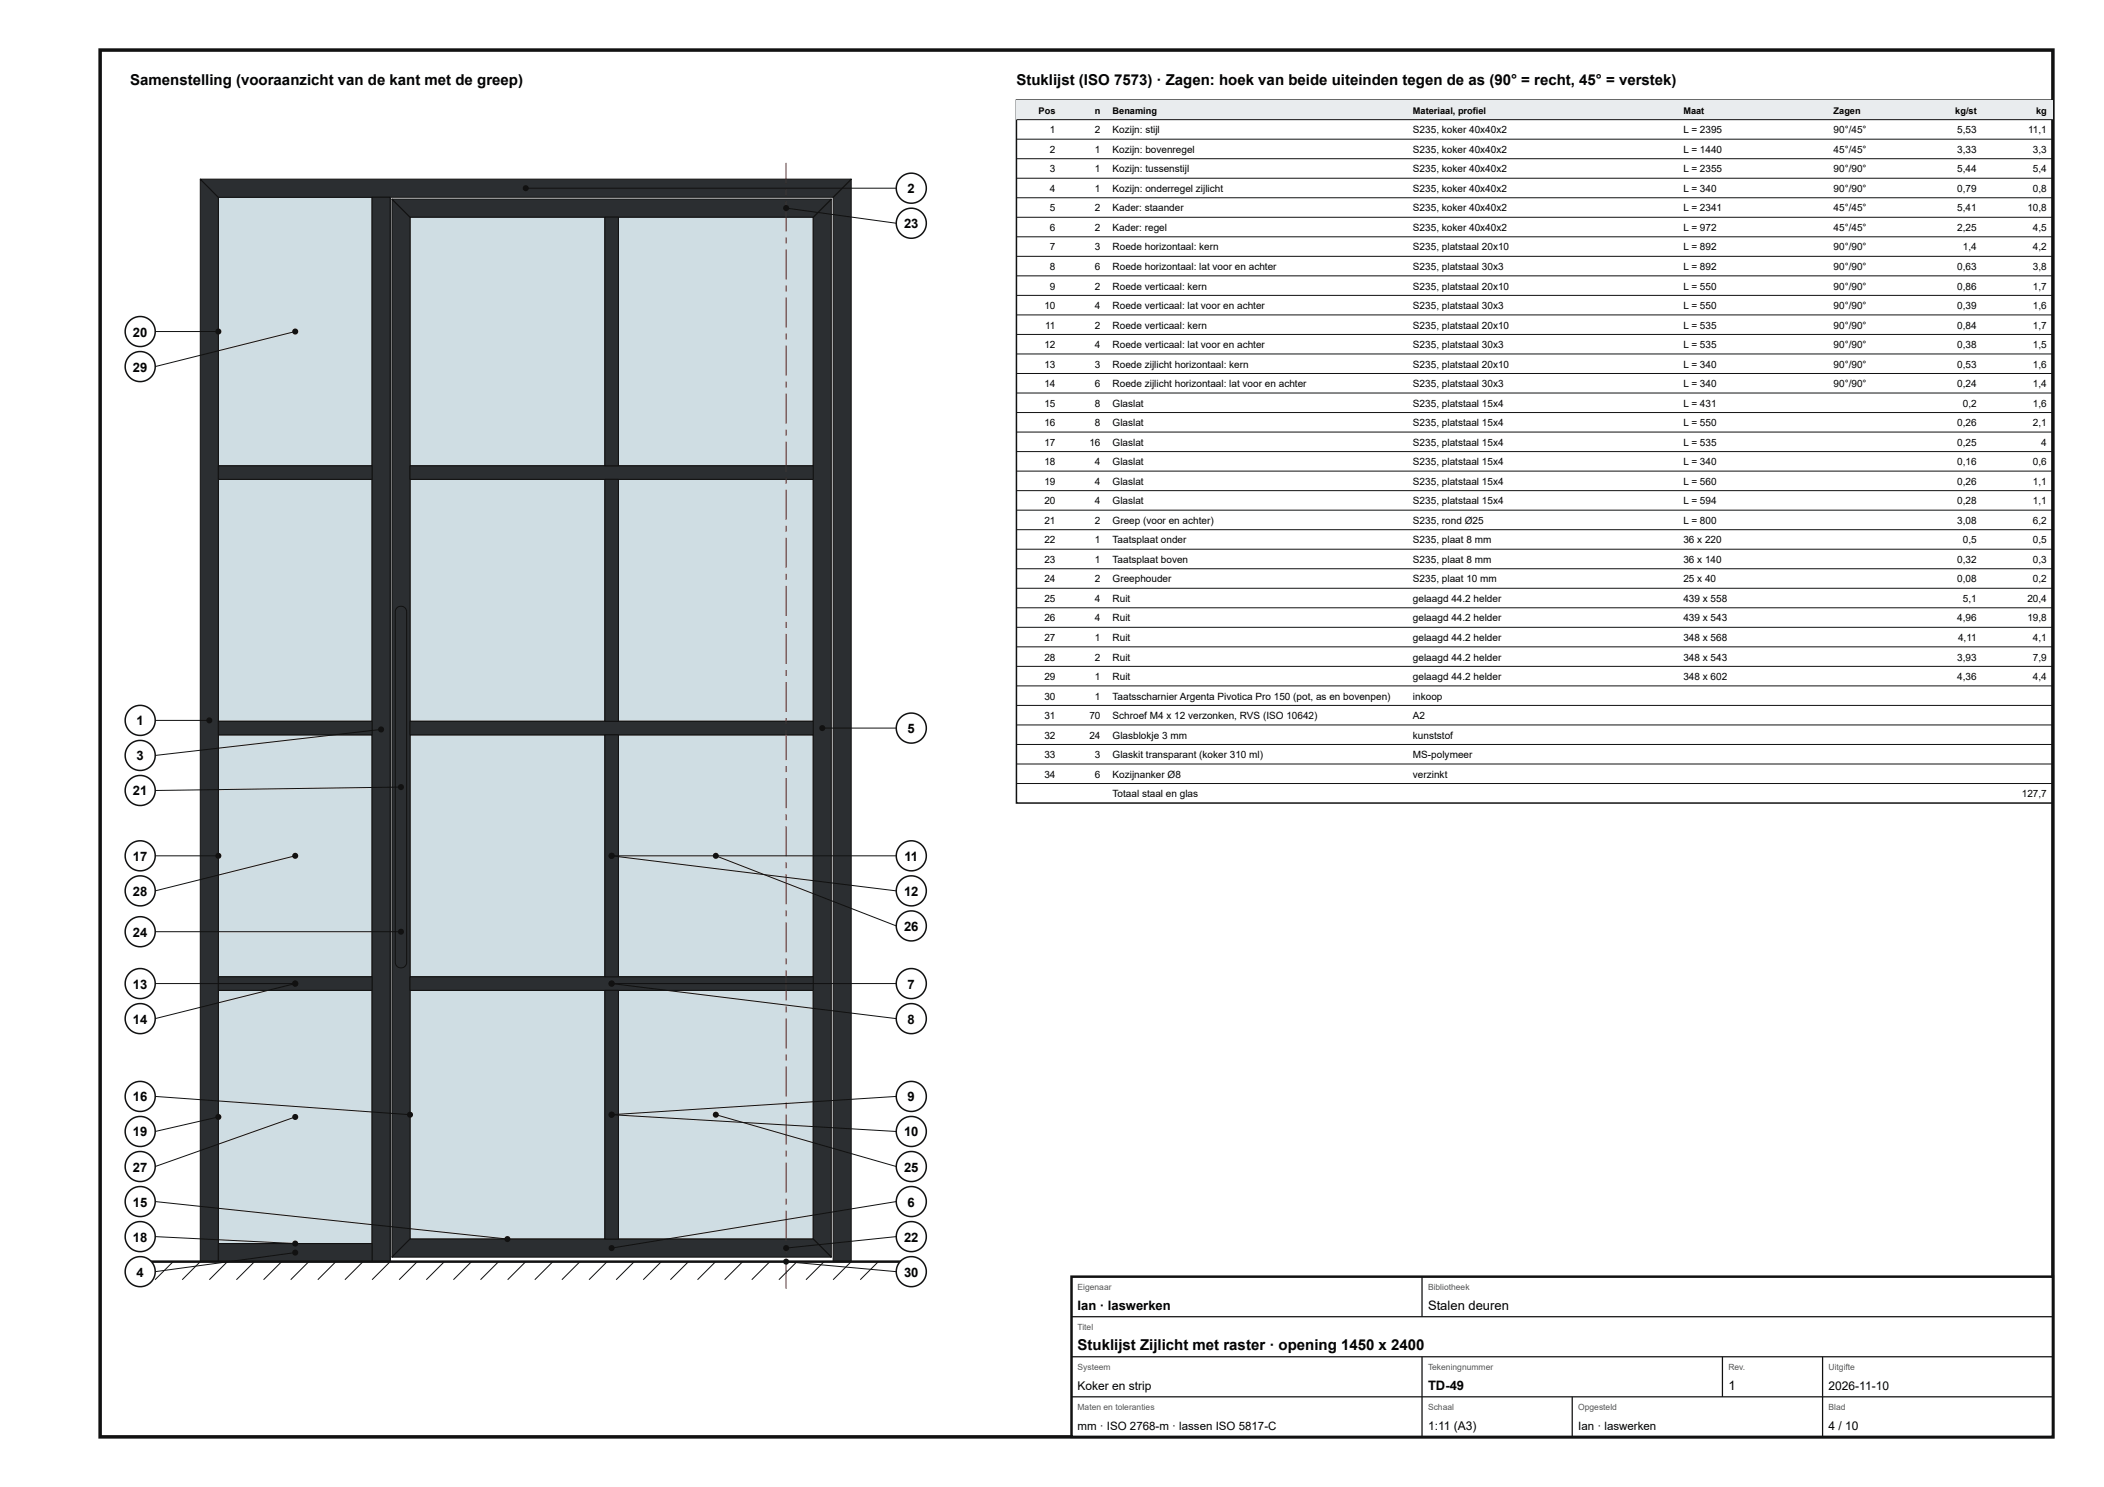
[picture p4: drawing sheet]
<svg xmlns="http://www.w3.org/2000/svg" width="420mm" height="297mm" viewBox="0 0 420 297" stroke-linecap="round" stroke-linejoin="round" font-family="sans-serif">
<path d="M20 10h390v277h-390z" fill="none" stroke="#111" stroke-width=".7" stroke-linecap="butt"/>
<path d="M81.9 197.8h38.9v49.7h-38.9z" fill="#cfdde3"/>
<path d="M81.9 197.8h38.9v49.7h-38.9z" fill="none" stroke="#111" stroke-width=".2"/>
<path d="M123.5 197.8h38.9v49.7h-38.9z" fill="#cfdde3"/>
<path d="M123.5 197.8h38.9v49.7h-38.9z" fill="none" stroke="#111" stroke-width=".2"/>
<path d="M81.9 146.8h38.9v48.3h-38.9z" fill="#cfdde3"/>
<path d="M81.9 146.8h38.9v48.3h-38.9z" fill="none" stroke="#111" stroke-width=".2"/>
<path d="M123.5 146.8h38.9v48.3h-38.9z" fill="#cfdde3"/>
<path d="M123.5 146.8h38.9v48.3h-38.9z" fill="none" stroke="#111" stroke-width=".2"/>
<path d="M81.9 95.7h38.9v48.4h-38.9z" fill="#cfdde3"/>
<path d="M81.9 95.7h38.9v48.4h-38.9z" fill="none" stroke="#111" stroke-width=".2"/>
<path d="M123.5 95.7h38.9v48.4h-38.9z" fill="#cfdde3"/>
<path d="M123.5 95.7h38.9v48.4h-38.9z" fill="none" stroke="#111" stroke-width=".2"/>
<path d="M81.9 43.4h38.9v49.6h-38.9z" fill="#cfdde3"/>
<path d="M81.9 43.4h38.9v49.6h-38.9z" fill="none" stroke="#111" stroke-width=".2"/>
<path d="M123.5 43.4h38.9v49.6h-38.9z" fill="#cfdde3"/>
<path d="M123.5 43.4h38.9v49.6h-38.9z" fill="none" stroke="#111" stroke-width=".2"/>
<path d="M43.6 197.8h30.7v50.6h-30.7z" fill="#cfdde3"/>
<path d="M43.6 197.8h30.7v50.6h-30.7z" fill="none" stroke="#111" stroke-width=".2"/>
<path d="M43.6 146.8h30.7v48.3h-30.7z" fill="#cfdde3"/>
<path d="M43.6 146.8h30.7v48.3h-30.7z" fill="none" stroke="#111" stroke-width=".2"/>
<path d="M43.6 95.7h30.7v48.4h-30.7z" fill="#cfdde3"/>
<path d="M43.6 95.7h30.7v48.4h-30.7z" fill="none" stroke="#111" stroke-width=".2"/>
<path d="M43.6 39.4h30.7v53.6h-30.7z" fill="#cfdde3"/>
<path d="M43.6 39.4h30.7v53.6h-30.7z" fill="none" stroke="#111" stroke-width=".2"/>
<path d="M40 35.8l3.6 3.6v212.6h-3.6z" fill="#2b2e31"/>
<path d="M40 35.8l3.6 3.6v212.6h-3.6z" fill="none" stroke="#111" stroke-width=".2"/>
<path d="M170 35.8v216.2h-3.6v-212.6z" fill="#2b2e31"/>
<path d="M170 35.8v216.2h-3.6v-212.6z" fill="none" stroke="#111" stroke-width=".2"/>
<path d="M40 35.8h130l-3.6 3.6h-122.8z" fill="#2b2e31"/>
<path d="M40 35.8h130l-3.6 3.6h-122.8z" fill="none" stroke="#111" stroke-width=".2"/>
<path d="M74.3 39.4h3.6v212.6h-3.6z" fill="#2b2e31"/>
<path d="M74.3 39.4h3.6v212.6h-3.6z" fill="none" stroke="#111" stroke-width=".2"/>
<path d="M43.6 248.4h30.7v3.6h-30.7z" fill="#2b2e31"/>
<path d="M43.6 248.4h30.7v3.6h-30.7z" fill="none" stroke="#111" stroke-width=".2"/>
<path d="M78.3 39.8l3.6 3.6v204.1l-3.6 3.6z" fill="#2b2e31"/>
<path d="M78.3 39.8l3.6 3.6v204.1l-3.6 3.6z" fill="none" stroke="#111" stroke-width=".2"/>
<path d="M166 39.8v211.3l-3.6-3.6v-204.1z" fill="#2b2e31"/>
<path d="M166 39.8v211.3l-3.6-3.6v-204.1z" fill="none" stroke="#111" stroke-width=".2"/>
<path d="M81.9 247.5h80.5l3.6 3.6h-87.7z" fill="#2b2e31"/>
<path d="M81.9 247.5h80.5l3.6 3.6h-87.7z" fill="none" stroke="#111" stroke-width=".2"/>
<path d="M78.3 39.8h87.7l-3.6 3.6h-80.5z" fill="#2b2e31"/>
<path d="M78.3 39.8h87.7l-3.6 3.6h-80.5z" fill="none" stroke="#111" stroke-width=".2"/>
<path d="M81.9 195.1h80.5v2.7h-80.5z" fill="#2b2e31"/>
<path d="M81.9 195.1h80.5v2.7h-80.5z" fill="none" stroke="#111" stroke-width=".2"/>
<path d="M81.9 144.1h80.5v2.7h-80.5z" fill="#2b2e31"/>
<path d="M81.9 144.1h80.5v2.7h-80.5z" fill="none" stroke="#111" stroke-width=".2"/>
<path d="M81.9 93h80.5v2.7h-80.5z" fill="#2b2e31"/>
<path d="M81.9 93h80.5v2.7h-80.5z" fill="none" stroke="#111" stroke-width=".2"/>
<path d="M120.8 197.8h2.7v49.7h-2.7z" fill="#2b2e31"/>
<path d="M120.8 197.8h2.7v49.7h-2.7z" fill="none" stroke="#111" stroke-width=".2"/>
<path d="M120.8 146.8h2.7v48.3h-2.7z" fill="#2b2e31"/>
<path d="M120.8 146.8h2.7v48.3h-2.7z" fill="none" stroke="#111" stroke-width=".2"/>
<path d="M120.8 95.7h2.7v48.4h-2.7z" fill="#2b2e31"/>
<path d="M120.8 95.7h2.7v48.4h-2.7z" fill="none" stroke="#111" stroke-width=".2"/>
<path d="M120.8 43.4h2.7v49.6h-2.7z" fill="#2b2e31"/>
<path d="M120.8 43.4h2.7v49.6h-2.7z" fill="none" stroke="#111" stroke-width=".2"/>
<path d="M43.6 195.1h30.7v2.7h-30.7z" fill="#2b2e31"/>
<path d="M43.6 195.1h30.7v2.7h-30.7z" fill="none" stroke="#111" stroke-width=".2"/>
<path d="M43.6 144.1h30.7v2.7h-30.7z" fill="#2b2e31"/>
<path d="M43.6 144.1h30.7v2.7h-30.7z" fill="none" stroke="#111" stroke-width=".2"/>
<path d="M43.6 93h30.7v2.7h-30.7z" fill="#2b2e31"/>
<path d="M43.6 93h30.7v2.7h-30.7z" fill="none" stroke="#111" stroke-width=".2"/>
<path d="M156.9 251.4h.2v6h-.2zM156.9 249h.2v1.2h-.2zM156.9 241.8h.2v6h-.2zM156.9 239.4h.2v1.2h-.2zM156.9 232.2h.2v6h-.2zM156.9 229.8h.2v1.2h-.2zM156.9 222.6h.2v6h-.2zM156.9 220.2h.2v1.2h-.2zM156.9 213h.2v6h-.2zM156.9 210.6h.2v1.2h-.2zM156.9 203.4h.2v6h-.2zM156.9 201h.2v1.2h-.2zM156.9 193.8h.2v6h-.2zM156.9 191.4h.2v1.2h-.2zM156.9 184.2h.2v6h-.2zM156.9 181.8h.2v1.2h-.2zM156.9 174.6h.2v6h-.2zM156.9 172.2h.2v1.2h-.2zM156.9 165h.2v6h-.2zM156.9 162.6h.2v1.2h-.2zM156.9 155.4h.2v6h-.2zM156.9 153h.2v1.2h-.2zM156.9 145.8h.2v6h-.2zM156.9 143.4h.2v1.2h-.2zM156.9 136.2h.2v6h-.2zM156.9 133.8h.2v1.2h-.2zM156.9 126.6h.2v6h-.2zM156.9 124.2h.2v1.2h-.2zM156.9 117h.2v6h-.2zM156.9 114.6h.2v1.2h-.2zM156.9 107.4h.2v6h-.2zM156.9 105h.2v1.2h-.2zM156.9 97.8h.2v6h-.2zM156.9 95.4h.2v1.2h-.2zM156.9 88.2h.2v6h-.2zM156.9 85.8h.2v1.2h-.2zM156.9 78.6h.2v6h-.2zM156.9 76.2h.2v1.2h-.2zM156.9 69h.2v6h-.2zM156.9 66.6h.2v1.2h-.2zM156.9 59.4h.2v6h-.2zM156.9 57h.2v1.2h-.2zM156.9 49.8h.2v6h-.2zM156.9 47.4h.2v1.2h-.2zM156.9 40.2h.2v6h-.2zM156.9 37.8h.2v1.2h-.2zM156.9 32.5h.2v4.1h-.2z" fill="#b00"/>
<path d="M79.3 121.4a1.14 1.14 0 0 1 1.2-.2 1.14 1.14 0 0 1 .7 1v70a1.13 1.13 0 0 1-1.1 1.1 1.13 1.13 0 0 1-1.2-1.1v-70z" fill="#2b2e31"/>
<g fill="none" stroke="#111" stroke-width=".2">
<path d="M79.3 121.4a1.14 1.14 0 0 1 1.2-.2 1.14 1.14 0 0 1 .7 1v70a1.13 1.13 0 0 1-1.1 1.1 1.13 1.13 0 0 1-1.2-1.1v-70zM29.2 252l-3.6 3.6M34.6 252l-3.6 3.6M40 252l-3.6 3.6M45.4 252l-3.6 3.6M50.8 252l-3.6 3.6M56.2 252l-3.6 3.6M61.7 252l-3.6 3.6M67.1 252l-3.6 3.6M72.5 252l-3.6 3.6M77.9 252l-3.6 3.6M83.3 252l-3.6 3.6"/>
<path d="M88.7 252l-3.6 3.6M94.2 252l-3.6 3.6M99.6 252l-3.6 3.6M105 252l-3.6 3.6M110.4 252l-3.6 3.6M115.8 252l-3.6 3.6M121.2 252l-3.6 3.6M126.7 252l-3.6 3.6M132.1 252l-3.6 3.6M137.5 252l-3.6 3.6M142.9 252l-3.6 3.6M148.3 252l-3.6 3.6"/>
<path d="M153.7 252l-3.6 3.6M159.2 252l-3.6 3.6M164.6 252l-3.6 3.6M170 252l-3.6 3.6M175.4 252l-3.6 3.6"/>
</g>
<path d="M29.2 252h151.6" fill="none" stroke="#111" stroke-width=".5"/>
<circle cx="43.6" cy="66.2" r=".6" fill="#111"/>
<path d="M31 66.2h12.6" fill="none" stroke="#111" stroke-width=".2"/>
<circle cx="28" cy="66.2" r="3" fill="#fff"/>
<circle cx="28" cy="66.2" r="3" fill="none" stroke="#111" stroke-width=".3"/>
<circle cx="59" cy="66.2" r=".6" fill="#111"/>
<path d="M59 66.2l-28 7" fill="none" stroke="#111" stroke-width=".2"/>
<circle cx="28" cy="73.2" r="3" fill="#fff"/>
<circle cx="28" cy="73.2" r="3" fill="none" stroke="#111" stroke-width=".3"/>
<circle cx="41.8" cy="143.9" r=".6" fill="#111"/>
<path d="M31 143.9h10.8" fill="none" stroke="#111" stroke-width=".2"/>
<circle cx="28" cy="143.9" r="3" fill="#fff"/>
<circle cx="28" cy="143.9" r="3" fill="none" stroke="#111" stroke-width=".3"/>
<circle cx="76.1" cy="145.7" r=".6" fill="#111"/>
<path d="M76.1 145.7l-45.1 5.2" fill="none" stroke="#111" stroke-width=".2"/>
<circle cx="28" cy="150.9" r="3" fill="#fff"/>
<circle cx="28" cy="150.9" r="3" fill="none" stroke="#111" stroke-width=".3"/>
<circle cx="80.1" cy="157.2" r=".6" fill="#111"/>
<path d="M80.1 157.2l-49.1 .7" fill="none" stroke="#111" stroke-width=".2"/>
<circle cx="28" cy="157.9" r="3" fill="#fff"/>
<circle cx="28" cy="157.9" r="3" fill="none" stroke="#111" stroke-width=".3"/>
<circle cx="43.6" cy="170.9" r=".6" fill="#111"/>
<path d="M31 170.9h12.6" fill="none" stroke="#111" stroke-width=".2"/>
<circle cx="28" cy="170.9" r="3" fill="#fff"/>
<circle cx="28" cy="170.9" r="3" fill="none" stroke="#111" stroke-width=".3"/>
<circle cx="59" cy="170.9" r=".6" fill="#111"/>
<path d="M59 170.9l-28 7" fill="none" stroke="#111" stroke-width=".2"/>
<circle cx="28" cy="177.9" r="3" fill="#fff"/>
<circle cx="28" cy="177.9" r="3" fill="none" stroke="#111" stroke-width=".3"/>
<circle cx="80.1" cy="186.1" r=".6" fill="#111"/>
<path d="M31 186.1h49.1" fill="none" stroke="#111" stroke-width=".2"/>
<circle cx="28" cy="186.1" r="3" fill="#fff"/>
<circle cx="28" cy="186.1" r="3" fill="none" stroke="#111" stroke-width=".3"/>
<circle cx="59" cy="196.5" r=".6" fill="#111"/>
<path d="M31 196.5h28" fill="none" stroke="#111" stroke-width=".2"/>
<circle cx="28" cy="196.5" r="3" fill="#fff"/>
<circle cx="28" cy="196.5" r="3" fill="none" stroke="#111" stroke-width=".3"/>
<circle cx="59" cy="196.5" r=".6" fill="#111"/>
<path d="M59 196.5l-28 7" fill="none" stroke="#111" stroke-width=".2"/>
<circle cx="28" cy="203.5" r="3" fill="#fff"/>
<circle cx="28" cy="203.5" r="3" fill="none" stroke="#111" stroke-width=".3"/>
<circle cx="81.9" cy="222.6" r=".6" fill="#111"/>
<path d="M31 219l50.9 3.6" fill="none" stroke="#111" stroke-width=".2"/>
<circle cx="28" cy="219" r="3" fill="#fff"/>
<circle cx="28" cy="219" r="3" fill="none" stroke="#111" stroke-width=".3"/>
<circle cx="43.6" cy="223.1" r=".6" fill="#111"/>
<path d="M43.6 223.1l-12.6 2.9" fill="none" stroke="#111" stroke-width=".2"/>
<circle cx="28" cy="226" r="3" fill="#fff"/>
<circle cx="28" cy="226" r="3" fill="none" stroke="#111" stroke-width=".3"/>
<circle cx="59" cy="223.1" r=".6" fill="#111"/>
<path d="M59 223.1l-28 9.9" fill="none" stroke="#111" stroke-width=".2"/>
<circle cx="28" cy="233" r="3" fill="#fff"/>
<circle cx="28" cy="233" r="3" fill="none" stroke="#111" stroke-width=".3"/>
<circle cx="101.3" cy="247.5" r=".6" fill="#111"/>
<path d="M31 240l70.3 7.5" fill="none" stroke="#111" stroke-width=".2"/>
<circle cx="28" cy="240" r="3" fill="#fff"/>
<circle cx="28" cy="240" r="3" fill="none" stroke="#111" stroke-width=".3"/>
<circle cx="59" cy="248.4" r=".6" fill="#111"/>
<path d="M31 247l28 1.4" fill="none" stroke="#111" stroke-width=".2"/>
<circle cx="28" cy="247" r="3" fill="#fff"/>
<circle cx="28" cy="247" r="3" fill="none" stroke="#111" stroke-width=".3"/>
<circle cx="59" cy="250.2" r=".6" fill="#111"/>
<path d="M59 250.2l-28 3.8" fill="none" stroke="#111" stroke-width=".2"/>
<circle cx="28" cy="254" r="3" fill="#fff"/>
<circle cx="28" cy="254" r="3" fill="none" stroke="#111" stroke-width=".3"/>
<circle cx="105" cy="37.6" r=".6" fill="#111"/>
<path d="M105 37.6h74" fill="none" stroke="#111" stroke-width=".2"/>
<circle cx="182" cy="37.6" r="3" fill="#fff"/>
<circle cx="182" cy="37.6" r="3" fill="none" stroke="#111" stroke-width=".3"/>
<circle cx="157" cy="41.6" r=".6" fill="#111"/>
<path d="M157 41.6l22 3" fill="none" stroke="#111" stroke-width=".2"/>
<circle cx="182" cy="44.6" r="3" fill="#fff"/>
<circle cx="182" cy="44.6" r="3" fill="none" stroke="#111" stroke-width=".3"/>
<circle cx="164.2" cy="145.4" r=".6" fill="#111"/>
<path d="M164.2 145.4h14.8" fill="none" stroke="#111" stroke-width=".2"/>
<circle cx="182" cy="145.4" r="3" fill="#fff"/>
<circle cx="182" cy="145.4" r="3" fill="none" stroke="#111" stroke-width=".3"/>
<circle cx="122.1" cy="170.9" r=".6" fill="#111"/>
<path d="M122.2 170.9h56.8" fill="none" stroke="#111" stroke-width=".2"/>
<circle cx="182" cy="170.9" r="3" fill="#fff"/>
<circle cx="182" cy="170.9" r="3" fill="none" stroke="#111" stroke-width=".3"/>
<circle cx="122.1" cy="170.9" r=".6" fill="#111"/>
<path d="M122.2 170.9l56.8 7" fill="none" stroke="#111" stroke-width=".2"/>
<circle cx="182" cy="177.9" r="3" fill="#fff"/>
<circle cx="182" cy="177.9" r="3" fill="none" stroke="#111" stroke-width=".3"/>
<circle cx="143" cy="170.9" r=".6" fill="#111"/>
<path d="M143 170.9l36 14" fill="none" stroke="#111" stroke-width=".2"/>
<circle cx="182" cy="184.9" r="3" fill="#fff"/>
<circle cx="182" cy="184.9" r="3" fill="none" stroke="#111" stroke-width=".3"/>
<circle cx="122.1" cy="196.5" r=".6" fill="#111"/>
<path d="M122.2 196.5h56.8" fill="none" stroke="#111" stroke-width=".2"/>
<circle cx="182" cy="196.5" r="3" fill="#fff"/>
<circle cx="182" cy="196.5" r="3" fill="none" stroke="#111" stroke-width=".3"/>
<circle cx="122.1" cy="196.5" r=".6" fill="#111"/>
<path d="M122.2 196.5l56.8 7" fill="none" stroke="#111" stroke-width=".2"/>
<circle cx="182" cy="203.5" r="3" fill="#fff"/>
<circle cx="182" cy="203.5" r="3" fill="none" stroke="#111" stroke-width=".3"/>
<circle cx="122.1" cy="222.6" r=".6" fill="#111"/>
<path d="M179 219l-56.8 3.6" fill="none" stroke="#111" stroke-width=".2"/>
<circle cx="182" cy="219" r="3" fill="#fff"/>
<circle cx="182" cy="219" r="3" fill="none" stroke="#111" stroke-width=".3"/>
<circle cx="122.1" cy="222.6" r=".6" fill="#111"/>
<path d="M122.2 222.6l56.8 3.4" fill="none" stroke="#111" stroke-width=".2"/>
<circle cx="182" cy="226" r="3" fill="#fff"/>
<circle cx="182" cy="226" r="3" fill="none" stroke="#111" stroke-width=".3"/>
<circle cx="143" cy="222.6" r=".6" fill="#111"/>
<path d="M143 222.6l36 10.4" fill="none" stroke="#111" stroke-width=".2"/>
<circle cx="182" cy="233" r="3" fill="#fff"/>
<circle cx="182" cy="233" r="3" fill="none" stroke="#111" stroke-width=".3"/>
<circle cx="122.1" cy="249.3" r=".6" fill="#111"/>
<path d="M179 240l-56.8 9.3" fill="none" stroke="#111" stroke-width=".2"/>
<circle cx="182" cy="240" r="3" fill="#fff"/>
<circle cx="182" cy="240" r="3" fill="none" stroke="#111" stroke-width=".3"/>
<circle cx="157" cy="249.3" r=".6" fill="#111"/>
<path d="M179 247l-22 2.3" fill="none" stroke="#111" stroke-width=".2"/>
<circle cx="182" cy="247" r="3" fill="#fff"/>
<circle cx="182" cy="247" r="3" fill="none" stroke="#111" stroke-width=".3"/>
<circle cx="157" cy="252" r=".6" fill="#111"/>
<path d="M157 252l22 2" fill="none" stroke="#111" stroke-width=".2"/>
<circle cx="182" cy="254" r="3" fill="#fff"/>
<g fill="none" stroke="#111" stroke-width=".3">
<path d="M203 20h207v140.4h-207z"/>
<circle cx="182" cy="254" r="3"/>
</g>
<path d="M203 20h207v3.9h-207z" fill="#e9ecee"/>
<g fill="none" stroke="#111" stroke-width=".2">
<path d="M203 23.9h207M203 27.8h207M203 31.7h207M203 35.6h207M203 39.5h207M203 43.4h207M203 47.3h207M203 51.2h207M203 55.1h207M203 59h207M203 62.9h207M203 66.8h207"/>
<path d="M203 70.7h207M203 74.6h207M203 78.5h207M203 82.4h207M203 86.3h207M203 90.2h207M203 94.1h207M203 98h207M203 101.9h207M203 105.8h207M203 109.7h207M203 113.6h207"/>
<path d="M203 117.5h207M203 121.4h207M203 125.3h207M203 129.2h207M203 133.1h207M203 137h207M203 140.9h207M203 144.8h207M203 148.7h207M203 152.6h207M203 156.5h207"/>
</g>
<path d="M214 255h196v32h-196z" fill="#fff"/>
<path d="M214 255h196v32h-196z" fill="none" stroke="#111" stroke-width=".5"/>
<path d="M284 255v8M214 263h196M214 271h196M214 279h196M284 271v16M314 279v8M344 271v8M364 271v16" fill="none" stroke="#111" stroke-width=".25"/>
<g font-size="3">
<text x="26" y="17">Samenstelling (vooraanzicht van de kant met de greep)</text>
<text x="203" y="17">Stuklijst (ISO 7573) · Zagen: hoek van beide uiteinden tegen de as (90° = recht, 45° = verstek)</text>
<text x="215.2" y="269.6">Stuklijst Zijlicht met raster · opening 1450 x 2400</text>
</g>
<g font-size="2.6">
<text x="181.3" y="38.6">2</text>
<text x="180.5" y="45.6">23</text>
<text x="26.5" y="67.2">20</text>
<text x="26.5" y="74.2">29</text>
<text x="27.3" y="144.9">1</text>
<text x="181.3" y="146.4">5</text>
<text x="27.3" y="151.9">3</text>
<text x="26.5" y="158.9">21</text>
<text x="26.5" y="171.9">17</text>
<text x="180.6" y="171.9">11</text>
<text x="26.5" y="178.9">28</text>
<text x="180.5" y="178.9">12</text>
<text x="180.5" y="185.9">26</text>
<text x="26.5" y="187.1">24</text>
<text x="26.5" y="197.5">13</text>
<text x="181.3" y="197.5">7</text>
<text x="26.5" y="204.5">14</text>
<text x="181.3" y="204.5">8</text>
<text x="26.5" y="220">16</text>
<text x="181.3" y="220">9</text>
<text x="26.5" y="227">19</text>
<text x="180.5" y="227">10</text>
<text x="26.5" y="234">27</text>
<text x="180.5" y="234">25</text>
<text x="26.5" y="241">15</text>
<text x="181.3" y="241">6</text>
<text x="26.5" y="248">18</text>
<text x="180.5" y="248">22</text>
<text x="27.3" y="255">4</text>
<text x="180.5" y="255">30</text>
<text x="215.2" y="261.6">Ian · laswerken</text>
<text x="285.2" y="261.6">Stalen deuren</text>
<text x="285.2" y="277.6">TD-49</text>
<text x="345.2" y="277.6">1</text>
</g>
<g font-size="2.4">
<text x="215.2" y="277.6">Koker en strip</text>
<text x="365.2" y="277.6">2026-11-10</text>
<text x="285.2" y="285.6">1:11 (A3)</text>
<text x="365.2" y="285.6">4 / 10</text>
</g>
<g font-size="2.3">
<text x="215.2" y="285.6">mm · ISO 2768-m · lassen ISO 5817-C</text>
<text x="315.2" y="285.6">Ian · laswerken</text>
</g>
<g font-size="2">
<text x="209.7" y="26.6">1</text>
<text x="218.7" y="26.6">2</text>
<text x="222.2" y="26.6">Kozijn: stijl</text>
<text x="282.2" y="26.6">S235, koker 40x40x2</text>
<text x="336.2" y="26.6">L = 2395</text>
<text x="366.2" y="26.6">90°/45°</text>
<text x="390.9" y="26.6">5,53</text>
<text x="405.1" y="26.6">11,1</text>
<text x="209.7" y="30.5">2</text>
<text x="209.7" y="34.4">3</text>
<text x="218.7" y="30.5">1</text>
<text x="218.7" y="34.4">1</text>
<text x="222.2" y="30.5">Kozijn: bovenregel</text>
<text x="222.2" y="34.4">Kozijn: tussenstijl</text>
<text x="282.2" y="30.5">S235, koker 40x40x2</text>
<text x="282.2" y="34.4">S235, koker 40x40x2</text>
<text x="336.2" y="30.5">L = 1440</text>
<text x="336.2" y="34.4">L = 2355</text>
<text x="366.2" y="30.5">45°/45°</text>
<text x="366.2" y="34.4">90°/90°</text>
<text x="390.9" y="30.5">3,33</text>
<text x="390.9" y="34.4">5,44</text>
<text x="406" y="30.5">3,3</text>
<text x="406" y="34.4">5,4</text>
<text x="209.7" y="38.3">4</text>
<text x="218.7" y="38.3">1</text>
<text x="222.2" y="38.3">Kozijn: onderregel zijlicht</text>
<text x="282.2" y="38.3">S235, koker 40x40x2</text>
<text x="336.2" y="38.3">L = 340</text>
<text x="366.2" y="38.3">90°/90°</text>
<text x="390.9" y="38.3">0,79</text>
<text x="406" y="38.3">0,8</text>
<text x="209.7" y="42.2">5</text>
<text x="209.7" y="46.1">6</text>
<text x="218.7" y="42.2">2</text>
<text x="218.7" y="46.1">2</text>
<text x="222.2" y="42.2">Kader: staander</text>
<text x="222.2" y="46.1">Kader: regel</text>
<text x="282.2" y="42.2">S235, koker 40x40x2</text>
<text x="282.2" y="46.1">S235, koker 40x40x2</text>
<text x="336.2" y="42.2">L = 2341</text>
<text x="336.2" y="46.1">L = 972</text>
<text x="366.2" y="42.2">45°/45°</text>
<text x="366.2" y="46.1">45°/45°</text>
<text x="390.9" y="42.2">5,41</text>
<text x="390.9" y="46.1">2,25</text>
<text x="404.9" y="42.2">10,8</text>
<text x="406" y="46.1">4,5</text>
<text x="209.7" y="50">7</text>
<text x="209.7" y="53.9">8</text>
<text x="218.7" y="50">3</text>
<text x="218.7" y="53.9">6</text>
<text x="222.2" y="50">Roede horizontaal: kern</text>
<text x="222.2" y="53.9">Roede horizontaal: lat voor en achter</text>
<text x="282.2" y="50">S235, platstaal 20x10</text>
<text x="282.2" y="53.9">S235, platstaal 30x3</text>
<text x="336.2" y="50">L = 892</text>
<text x="336.2" y="53.9">L = 892</text>
<text x="366.2" y="50">90°/90°</text>
<text x="366.2" y="53.9">90°/90°</text>
<text x="390.9" y="53.9">0,63</text>
<text x="392" y="50">1,4</text>
<text x="406" y="50">4,2</text>
<text x="406" y="53.9">3,8</text>
<text x="209.7" y="57.8">9</text>
<text x="218.7" y="57.8">2</text>
<text x="222.2" y="57.8">Roede verticaal: kern</text>
<text x="282.2" y="57.8">S235, platstaal 20x10</text>
<text x="336.2" y="57.8">L = 550</text>
<text x="366.2" y="57.8">90°/90°</text>
<text x="390.9" y="57.8">0,86</text>
<text x="406" y="57.8">1,7</text>
<text x="208.6" y="61.7">10</text>
<text x="208.7" y="65.6">11</text>
<text x="218.7" y="61.7">4</text>
<text x="218.7" y="65.6">2</text>
<text x="222.2" y="61.7">Roede verticaal: lat voor en achter</text>
<text x="222.2" y="65.6">Roede verticaal: kern</text>
<text x="282.2" y="61.7">S235, platstaal 30x3</text>
<text x="282.2" y="65.6">S235, platstaal 20x10</text>
<text x="336.2" y="61.7">L = 550</text>
<text x="336.2" y="65.6">L = 535</text>
<text x="366.2" y="61.7">90°/90°</text>
<text x="366.2" y="65.6">90°/90°</text>
<text x="390.9" y="61.7">0,39</text>
<text x="390.9" y="65.6">0,84</text>
<text x="406" y="61.7">1,6</text>
<text x="406" y="65.6">1,7</text>
<text x="208.6" y="69.5">12</text>
<text x="218.7" y="69.5">4</text>
<text x="222.2" y="69.5">Roede verticaal: lat voor en achter</text>
<text x="282.2" y="69.5">S235, platstaal 30x3</text>
<text x="336.2" y="69.5">L = 535</text>
<text x="366.2" y="69.5">90°/90°</text>
<text x="390.9" y="69.5">0,38</text>
<text x="406" y="69.5">1,5</text>
<text x="208.6" y="73.4">13</text>
<text x="208.6" y="77.3">14</text>
<text x="218.7" y="73.4">3</text>
<text x="218.7" y="77.3">6</text>
<text x="222.2" y="73.4">Roede zijlicht horizontaal: kern</text>
<text x="222.2" y="77.3">Roede zijlicht horizontaal: lat voor en achter</text>
<text x="282.2" y="73.4">S235, platstaal 20x10</text>
<text x="282.2" y="77.3">S235, platstaal 30x3</text>
<text x="336.2" y="73.4">L = 340</text>
<text x="336.2" y="77.3">L = 340</text>
<text x="366.2" y="73.4">90°/90°</text>
<text x="366.2" y="77.3">90°/90°</text>
<text x="390.9" y="73.4">0,53</text>
<text x="390.9" y="77.3">0,24</text>
<text x="406" y="73.4">1,6</text>
<text x="406" y="77.3">1,4</text>
<text x="208.6" y="81.2">15</text>
<text x="218.7" y="81.2">8</text>
<text x="222.2" y="81.2">Glaslat</text>
<text x="282.2" y="81.2">S235, platstaal 15x4</text>
<text x="336.2" y="81.2">L = 431</text>
<text x="392" y="81.2">0,2</text>
<text x="406" y="81.2">1,6</text>
<text x="208.6" y="85.1">16</text>
<text x="208.6" y="89">17</text>
<text x="217.6" y="89">16</text>
<text x="218.7" y="85.1">8</text>
<text x="222.2" y="85.1">Glaslat</text>
<text x="222.2" y="89">Glaslat</text>
<text x="282.2" y="85.1">S235, platstaal 15x4</text>
<text x="282.2" y="89">S235, platstaal 15x4</text>
<text x="336.2" y="85.1">L = 550</text>
<text x="336.2" y="89">L = 535</text>
<text x="390.9" y="85.1">0,26</text>
<text x="390.9" y="89">0,25</text>
<text x="406" y="85.1">2,1</text>
<text x="407.7" y="89">4</text>
<text x="208.6" y="92.9">18</text>
<text x="218.7" y="92.9">4</text>
<text x="222.2" y="92.9">Glaslat</text>
<text x="282.2" y="92.9">S235, platstaal 15x4</text>
<text x="336.2" y="92.9">L = 340</text>
<text x="390.9" y="92.9">0,16</text>
<text x="406" y="92.9">0,6</text>
<text x="208.6" y="96.8">19</text>
<text x="208.6" y="100.7">20</text>
<text x="218.7" y="96.8">4</text>
<text x="218.7" y="100.7">4</text>
<text x="222.2" y="96.8">Glaslat</text>
<text x="222.2" y="100.7">Glaslat</text>
<text x="282.2" y="96.8">S235, platstaal 15x4</text>
<text x="282.2" y="100.7">S235, platstaal 15x4</text>
<text x="336.2" y="96.8">L = 560</text>
<text x="336.2" y="100.7">L = 594</text>
<text x="390.9" y="96.8">0,26</text>
<text x="390.9" y="100.7">0,28</text>
<text x="406" y="96.8">1,1</text>
<text x="406" y="100.7">1,1</text>
<text x="208.6" y="104.6">21</text>
<text x="218.7" y="104.6">2</text>
<text x="222.2" y="104.6">Greep (voor en achter)</text>
<text x="282.2" y="104.6">S235, rond Ø25</text>
<text x="336.2" y="104.6">L = 800</text>
<text x="390.9" y="104.6">3,08</text>
<text x="406" y="104.6">6,2</text>
<text x="208.6" y="108.5">22</text>
<text x="208.6" y="112.4">23</text>
<text x="218.7" y="108.5">1</text>
<text x="218.7" y="112.4">1</text>
<text x="222.2" y="108.5">Taatsplaat onder</text>
<text x="222.2" y="112.4">Taatsplaat boven</text>
<text x="282.2" y="108.5">S235, plaat 8 mm</text>
<text x="282.2" y="112.4">S235, plaat 8 mm</text>
<text x="336.2" y="108.5">36 x 220</text>
<text x="336.2" y="112.4">36 x 140</text>
<text x="390.9" y="112.4">0,32</text>
<text x="392" y="108.5">0,5</text>
<text x="406" y="108.5">0,5</text>
<text x="406" y="112.4">0,3</text>
<text x="208.6" y="116.3">24</text>
<text x="218.7" y="116.3">2</text>
<text x="222.2" y="116.3">Greephouder</text>
<text x="282.2" y="116.3">S235, plaat 10 mm</text>
<text x="336.2" y="116.3">25 x 40</text>
<text x="390.9" y="116.3">0,08</text>
<text x="406" y="116.3">0,2</text>
<text x="208.6" y="120.2">25</text>
<text x="208.6" y="124.1">26</text>
<text x="218.7" y="120.2">4</text>
<text x="218.7" y="124.1">4</text>
<text x="222.2" y="120.2">Ruit</text>
<text x="222.2" y="124.1">Ruit</text>
<text x="282.2" y="120.2">gelaagd 44.2 helder</text>
<text x="282.2" y="124.1">gelaagd 44.2 helder</text>
<text x="336.2" y="120.2">439 x 558</text>
<text x="336.2" y="124.1">439 x 543</text>
<text x="390.9" y="124.1">4,96</text>
<text x="392" y="120.2">5,1</text>
<text x="404.9" y="120.2">20,4</text>
<text x="404.9" y="124.1">19,8</text>
<text x="208.6" y="128">27</text>
<text x="208.6" y="131.9">28</text>
<text x="218.7" y="128">1</text>
<text x="218.7" y="131.9">2</text>
<text x="222.2" y="128">Ruit</text>
<text x="222.2" y="131.9">Ruit</text>
<text x="282.2" y="128">gelaagd 44.2 helder</text>
<text x="282.2" y="131.9">gelaagd 44.2 helder</text>
<text x="336.2" y="128">348 x 568</text>
<text x="336.2" y="131.9">348 x 543</text>
<text x="390.9" y="131.9">3,93</text>
<text x="391.1" y="128">4,11</text>
<text x="406" y="128">4,1</text>
<text x="406" y="131.9">7,9</text>
<text x="208.6" y="135.8">29</text>
<text x="218.7" y="135.8">1</text>
<text x="222.2" y="135.8">Ruit</text>
<text x="282.2" y="135.8">gelaagd 44.2 helder</text>
<text x="336.2" y="135.8">348 x 602</text>
<text x="390.9" y="135.8">4,36</text>
<text x="406" y="135.8">4,4</text>
<text x="208.6" y="139.7">30</text>
<text x="208.6" y="143.6">31</text>
<text x="217.6" y="143.6">70</text>
<text x="218.7" y="139.7">1</text>
<text x="222.2" y="139.7">Taatsscharnier Argenta Pivotica Pro 150 (pot, as en bovenpen)</text>
<text x="222.2" y="143.6">Schroef M4 x 12 verzonken, RVS (ISO 10642)</text>
<text x="282.2" y="139.7">inkoop</text>
<text x="282.2" y="143.6">A2</text>
<text x="208.6" y="147.5">32</text>
<text x="217.6" y="147.5">24</text>
<text x="222.2" y="147.5">Glasblokje 3 mm</text>
<text x="282.2" y="147.5">kunststof</text>
<text x="208.6" y="151.4">33</text>
<text x="208.6" y="155.3">34</text>
<text x="218.7" y="151.4">3</text>
<text x="218.7" y="155.3">6</text>
<text x="222.2" y="151.4">Glaskit transparant (koker 310 ml)</text>
<text x="222.2" y="155.3">Kozijnanker Ø8</text>
<text x="282.2" y="151.4">MS-polymeer</text>
<text x="282.2" y="155.3">verzinkt</text>
<text x="222.2" y="159.2">Totaal staal en glas</text>
<text x="403.8" y="159.2">127,7</text>
</g>
<g font-size="1.8">
<text x="207.4" y="22.7">Pos</text>
<text x="218.7" y="22.7">n</text>
<text x="222.2" y="22.7">Benaming</text>
<text x="282.2" y="22.7">Materiaal, profiel</text>
<text x="336.2" y="22.7">Maat</text>
<text x="366.2" y="22.7">Zagen</text>
<text x="390.5" y="22.7">kg/st</text>
<text x="406.6" y="22.7">kg</text>
</g>
<g font-size="1.7" fill="#555">
<text x="215.2" y="257.6">Eigenaar</text>
<text x="285.2" y="257.6">Bibliotheek</text>
<text x="215.2" y="265.6">Titel</text>
<text x="215.2" y="273.6">Systeem</text>
<text x="285.2" y="273.6">Tekeningnummer</text>
<text x="345.2" y="273.6">Rev.</text>
<text x="365.2" y="273.6">Uitgifte</text>
<text x="215.2" y="281.6">Maten en toleranties</text>
<text x="285.2" y="281.6">Schaal</text>
<text x="315.2" y="281.6">Opgesteld</text>
<text x="365.2" y="281.6">Blad</text>
</g>
</svg>
